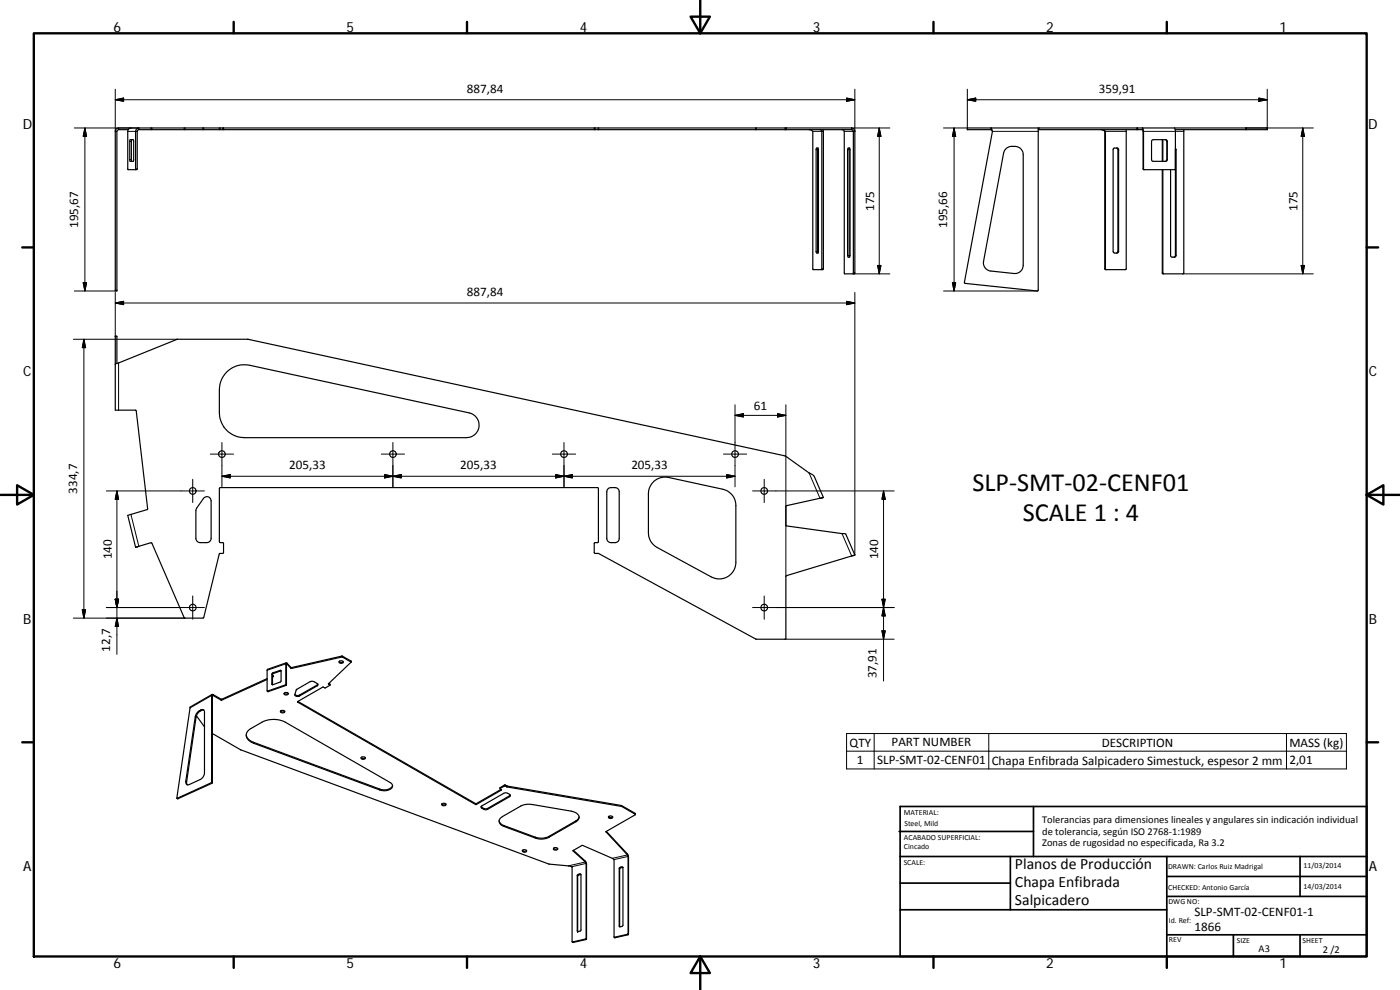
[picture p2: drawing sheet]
<svg xmlns="http://www.w3.org/2000/svg" width="420mm" height="297mm" viewBox="0 0 420 297" stroke-linecap="round" stroke-linejoin="round" font-family="sans-serif">
<g fill="none" stroke="#000" stroke-width=".36">
<path d="M39.3 38.4a1.01 1.01 0 0 0-1 1l.1 11.4 2.2 .1M40.7 39.4h.5M40.7 39.4l-.1 11.5 .6-.1v-11.4M41.7 38.8v-.4a1.05 1.05 0 0 0-1 1M67.1 38.9h-25.5l-.4 .5M67.1 38.4h111.2M67.1 38.4h-31.5l-.8 .4-.2 .6v47.9h.5v-47.9l.5-.5h2.9M67.1 38.4v.5M67.1 38.9h111.2M178.3 38.9h57.5M178.3 38.4h57.5M178.3 38.4v.5"/>
<path d="M235.8 38.4v.5M235.8 38.4h19.8M235.8 38.9h19.8M242.8 38.9l1.1 .5v41.4l2.7 .1M246.1 38.9l.5 .5M246.6 39.4h.5M247 38.9l.1 .5M247.1 39.4v41.3l-.1 .2h-.4v-41.5M252.7 38.9l.7 .5v42.5l.1 .3h2.5M255.6 38.9l.5 .5M255.6 38.4v.5M255.6 38.4a1.06 1.06 0 0 1 .9 1"/>
<path d="M256.1 39.4l-.1 42.8 .5-.2v-42.6M256.1 39.4h.4M297.4 38.9v-.5l.4 1M297.4 38.9l.4 .5M311.6 38.4h62.4M311.6 38.4h-21.3v.5h7.1M311.6 38.9h31.3l.2 .5M311.6 38.4v48.7l-.2 .2-22-2.4 8.4-45.5M330.4 38.9l1.4 .5M331.4 39.2l.2 .2M331.6 39.4v41.4l.4 .1-.2-.2v-41.3M331.6 39.4h.2"/>
<path d="M338 38.9v41.9l-6 .1M342.9 38.8v-.4l.3 1M343.1 39.4h.1M343.2 39.4v11.4l.2 .1-.3-.2v-11.3M352.5 38.4l.3 1v37.4l-.5 .4M352.7 38.9h21.3M355.3 38.9v43l-.3 .3h-5.8M374 38.9h6.3M374 38.4h6.3M374 38.4v.5M380.3 38.9h.1M380.3 38.4h.1"/>
<path d="M380.3 38.4v.5M39 41.9h1l.1 .2-.1 6.3h-.9l-.2-.4zM39.5 41.9v6.5M245 44.5l.5-.1 .1 .3v30.9l-.1 .3h-.4l-.2-.3zM245.5 44.4v31.5M254.5 44.4h.5l.1 .5v31.7l-.2 .6-.4-.1-.1-.5zM255 44.4v32.7M301.9 44.6a3.1 3.1 0 0 1 5.2 1.8v33.2a2.48 2.48 0 0 1-2.8 2.5l-6.9-.8a2.47 2.47 0 0 1-2.2-2.9l6-32.4zM334.2 44.5l1.2-.1 .3 .5v30.5l-.5 .5h-.8l-.3-.5v-30.5zM335.1 44.4l.2 .1 .2 .4v30.5l-.4 .5M345.7 42.1l.4-.2h3.7l.4 .2 .1 5.8-.2 .4-4 .1-.4-.2zM348.8 50.9v31.1l.4 .2-.2-.3v-31"/>
<path d="M348.8 41.9v6.5M349 41.9v6.5M349.7 41.9l.5 .5v5.5l-.1 .3-.4 .2M352.8 50.7l-.2 .2h-9.2M352.8 44.5l.2 .4v31.7l-.1 .4-.4 .2-.9-.1-.3-.5v-25.7M34.6 109.3l18.6-7.5h21.2l161.3 35 8.5 5.9 2.9 6.6M35.1 109v-8.1h-.5v22.2h6l.3 .2 3.4 29.4-.2 .2-5.8 1.7 2.4 9.6M68.1 111.5a7.4 7.4 0 0 1 6.8-1.9l65.9 14.3a3.8 3.8 0 0 1 3 4.1 3.8 3.8 0 0 1-3.8 3.3h-66.7a7.6 7.6 0 0 1-7.5-7.5v-6.9a7.7 7.7 0 0 1 2.3-5.4zM61.2 149.4a1.26 1.26 0 0 1 1.4-.3 1.26 1.26 0 0 1 .8 1.2v11.2a1.3 1.3 0 0 1-1.3 1.3h-2a1.3 1.3 0 0 1-1.3-1.3v-8.5zM182.6 146.5l2-.2a1.23 1.23 0 0 1 1.2 1.3v13.9a1.23 1.23 0 0 1-1.2 1.3h-1.2a1.26 1.26 0 0 1-1.3-1.3v-13.9zM196.2 144.4a5 5 0 0 1 4.4-1.1l16.3 3.5a5 5 0 0 1 3.9 4.9v17a5 5 0 0 1-7.3 4.4l-16.3-8.8a4.9 4.9 0 0 1-2.6-4.4v-11.8a5.2 5.2 0 0 1 1.6-3.7zM246.1 149.5l-10.2 2.3v5.9l17.8 2.5 2.8 6.3"/>
<path d="M247.1 149.3l-1 .2M41.7 163.9l3.8-1 9.8 22.5 5.6 .1 .2-.2 4.7-19.1 1.1-.2 .2-.2v-2.8l-1-.2-.3-.2v-16l.2-.3h113.3l.3 .3v16l-.3 .2h-.8l-.2 .3 .1 2.9 1.3 .1 47.2 25.7 8.9-.1 .1-18.9 19.7-6M41.7 163.9l-1 .3M256.5 166.5l-.9 .3M85.8 199.2l.2 .1M85.9 198.9l-5.7 2v6.4l5.5-1.9 .1-6.2M86 199.3l.1-.1 1.3 1.4 15.2-3.5 2.8 1.5-6.9 6.6 .5 .4-1.3 .8-.8-.2-7.6 4.4 53.5 30.8 7.7-4.4-.4-.4 1.5-.8 .6 .3 34.3 5.9M86 199.3l-.1 6.2-5.4 2-.3-.2M86.1 199v.2M86.1 199l-.2-.1-.1 .3M101.8 198.5a.95 .95 0 0 0 1.2 0M101.9 198.4a.57 .57 0 0 1 .7-.2 .57 .57 0 0 1 .3 .7 .57 .57 0 0 1-.7 .2 .57 .57 0 0 1-.3-.7z"/>
<path d="M105.4 198.7l-.1-.4-2.7-1.4-15.1 3.4-1.4-1.3M59 214.8l2.4 3.3M59.4 213.6a1.34 1.34 0 0 1 1.8-.5l.2 18.7a2.4 2.4 0 0 1-1.3 2.1l-3.3 1.5a.76 .76 0 0 1-.9-.1 .76 .76 0 0 1-.1-.9l2.8-19.3zM61.1 213a2.53 2.53 0 0 0-2.3 2.2l-2.8 19.3 .2 1M74.4 219.3l4.2-2.6a7.7 7.7 0 0 1 7.1 0l31.4 18.1a1.2 1.2 0 0 1 .7 1.3 1.2 1.2 0 0 1-1.2 1l-1.5 .2-1.1-.3-37.8-14a2.46 2.46 0 0 1-2-3.4zM80.2 203.6l-13.6 6.2-2.8-1.4h-.2l-.1 26.3-10.4 4.8 3.9-27.2 6.6-3.9M80.2 203.9l-13.6 6.2-2.8-1.4-.1 26.2-10.4 4.8-.2-.2M81.7 202.1l2.6-1v3.4l-2.6 .9zM81.8 202.6l.3 .3-.3 .2M81.9 202.8l-.1 .1M84.2 213.4a.89 .89 0 0 0 1.2 0M84.2 213.4a.62 .62 0 0 1 .7-.3 .62 .62 0 0 1 .5 .7 .67 .67 0 0 1-.7 .1 .67 .67 0 0 1-.5-.5z"/>
<path d="M84.4 201.3l-2.6 .9v3.2M85.3 208l.4 .2 .8-.2M85.3 208a.69 .69 0 0 1 .7-.3 .69 .69 0 0 1 .5 .6 .65 .65 0 0 1-.7 .3 .65 .65 0 0 1-.5-.6zM88.9 207l4.5-2.6 .8 .1 1.2 .8-.2 .5-5.5 3.1a.86 .86 0 0 1-1.2-.5zM89.4 210.5l53.3 30.6 7.7-4.2M95.4 205.3l-5.5 3.3a1.09 1.09 0 0 1-1.4-.3M98.7 205l.3 .3v.2M63.7 220.1l8.5 4.9M72.2 225h.1M72.3 225l92.4 34.2 7 .8 .1 22.6 4.1-1v-22.5M73.9 220.5a2.97 2.97 0 0 0 2.3 2.3l37.8 13.9a2.95 2.95 0 0 0 3.8-1M108.4 227.3a.89 .89 0 0 0 1.2 0"/>
<path d="M108.4 227.3a.69 .69 0 0 1 .7-.3 .69 .69 0 0 1 .5 .6 .65 .65 0 0 1-.7 .3 .65 .65 0 0 1-.5-.6zM150.1 236.6v-.3l1.5-.8 .6 .3 34.3 5.9M153.2 238.5l-7 4.1h-1l-.8-.6M132.6 241.2a.89 .89 0 0 0 1.2 0M132.7 241.1a.58 .58 0 0 1 .7-.2 .58 .58 0 0 1 .3 .7 .57 .57 0 0 1-.7 .2 .57 .57 0 0 1-.3-.7zM144.5 241.9l6.9-4h.8l1 .6-.3 .5-6.7 3.9-1-.1-.8-.5zM150.2 245.4l6.1-3.5a5.2 5.2 0 0 1 3.3-.5l11.8 2a2.06 2.06 0 0 1 2.3 2.3l-.9 .9-8 4.6a5 5 0 0 1-4.2 .2l-9.3-3.4a1.53 1.53 0 0 1-1.3-.9 1.53 1.53 0 0 1 .2-1.7zM156.8 255.2a.87 .87 0 0 0 1.2 0M156.8 255.1a.7 .7 0 0 1 .7-.2 .7 .7 0 0 1 .5 .5 .66 .66 0 0 1-.7 .3 .66 .66 0 0 1-.5-.6zM166.1 254.6a.89 .89 0 0 0 1.3 0M166.1 254.5a.61 .61 0 0 1 .8-.2 .61 .61 0 0 1 .4 .6 .63 .63 0 0 1-.7 .2 .63 .63 0 0 1-.5-.6zM171.4 259.9l.3 .2"/>
<path d="M172.1 255.1l3.6 3.3M173.8 245.1l-.7 1-8.3 4.8a5 5 0 0 1-4.2 .3l-9.6-3.6-.9-.6-.3-.7M175.7 258.4l.3 .8M175.7 258.6l.2 .5M175.7 258.4v.2M175.9 259.1l.1 .1M176 259.2v22.5l-4 1.1-.3-.2M182 249.4l6.3 6.8M182.6 245a.89 .89 0 0 0 1.3 0M182.6 245a.71 .71 0 0 1 .7-.2 .71 .71 0 0 1 .6 .5 .69 .69 0 0 1-.7 .3 .69 .69 0 0 1-.6-.6zM184.2 257.9l-9.5-4.2-2.7 1.5 3.7 3.4M186.5 241.7h.1"/>
<path d="M186.5 242h.1M186.6 241.7l4 2.4 .1 .3M186.6 242l4.1 2.4-8.8 5.2 6.4 6.9M188.3 256.2l.3 .9M188.3 256.5l.2 .5M188.3 256.2v.3M188.5 257v23.1l-4.1 1.1-.1-23.3M188.5 257l.1 .1M188.6 257.1v23.2l-4 1.1-.3-.3M174.4 262.4v16.6l-.2 .3-.8 .2-.2-.2v-16.6l.2-.3 .9-.1-.7 .3-.2 .2v16.7M185.9 260.3l.8-.2 .3 .2v17.3l-.2 .3-.7 .2-.3-.2zM187 260.3l-.9 .1-.1 .4v17.3"/>
<circle cx="66.6" cy="136.2" r="1"/>
<circle cx="117.9" cy="136.2" r="1"/>
<circle cx="169.3" cy="136.2" r="1.01"/>
<circle cx="220.6" cy="136.3" r="1"/>
<circle cx="57.8" cy="147.3" r=".99"/>
<circle cx="229.3" cy="147.3" r="1"/>
<circle cx="57.8" cy="182.3" r=".99"/>
<circle cx="229.4" cy="182.3" r=".99"/>
</g>
<g fill="none" stroke="#000" stroke-width=".3">
<path d="M22.3 38.4h19.4M25.5 38.4v48.9M25.5 38.4l.5 2.5h-1zM34.6 29.9l2.5-.5v1zM34.6 29.9h221.9M34.6 26.8v12.6h.5M35.6 38.4v.5M38.3 39.4h2.4M41.7 38.8v.1M45.3 38.4v.5M45.6 38.4v.5M55.3 38.4v.5"/>
<path d="M55.5 38.4v.5M60.9 38.4v.5M61.1 38.4v.5M65.8 38.4v.5M66 38.4v.5M66.8 38.4v.5M178.6 38.4v.5M179.5 38.4v.5M179.7 38.4v.5M226.8 38.4v.5M226.9 38.4v.5M235.6 38.4v.5"/>
<path d="M236 38.4v.5M243.9 39.4h2.7M253.4 39.4h2.7M254.1 29.4l2.4 .5-2.4 .5zM255.6 38.4h11.4M256.5 26.8v12.6M263.9 38.4v43.8M263.9 38.4l.5 2.5h-1zM283.2 38.4h7.1v.5M286.3 38.4v48.9M286.3 38.4l.5 2.5h-1zM290.3 26.8v11.6"/>
<path d="M290.3 29.9l2.5-.5v1zM290.3 29.9h90M297.8 39.4h13.8M311.8 38.4v.5M331.8 39.4h6.2M341.2 38.4v.5M341.4 38.4v.5M342.9 38.8v.1M343.2 39.4h12.1M377.8 29.4l2.5 .5-2.5 .5zM380.3 26.8v12.1M391 38.4v43.8"/>
<path d="M391 38.4l.5 2.5h-1zM394.2 38.4h-20.3v.5M38.9 42.4h.5M38.9 47.9h.5M40.7 50.7h.5M244.9 44.9h.5M254.4 44.9h.4M335.5 44.9h.2M343.1 50.7h.1M350.2 47.9h.1M350.2 42.4h.1M352.8 44.9h.2"/>
<path d="M244.9 75.4h.5M254.4 76.6h.4M263.4 79.7h1l-.5 2.5zM335.5 75.4h.2M352.8 76.6h.2M390.5 79.7h1l-.5 2.5zM22.3 87.3h12.3M25 84.8h1l-.5 2.5zM34.6 87.1h.5M34.6 90.9l2.5-.5v1zM34.6 90.9h221.9M34.6 87.7v13.2h.5"/>
<path d="M246.6 80.7h.5M254.1 90.4l2.4 .5-2.4 .5zM256 82.2h11M256.1 81.9h.4M256.5 87.7v78.8M283.2 87.3h28.1M285.8 84.8h1l-.5 2.5zM331.6 80.7h.2M348.8 81.9h.2M355 82.2h39.2M22 101.8h31.2M25.2 101.8v83.7"/>
<path d="M25.2 101.8l.5 2.5h-1zM35.6 108.9v14.2M63.1 136.2h7M66.6 132.8v13.3M114.4 136.2h7M117.9 132.8v13.3M165.8 136.2h7M169.3 132.8v13.3M217.1 136.2h7M220.6 121.5v24.6M220.6 124.6l2.5-.5v1zM220.6 124.6h15.2"/>
<path d="M233.4 124.1l2.4 .5-2.4 .5zM235.8 121.5v51.5M35.1 147.3v49M35.1 147.3l.5 2.5h-1zM39.3 154.3l2.4 9.6M57.8 143.8v7M61.4 147.3h-29.5M66.6 142.9l2.5-.5v1zM66.6 142.9h154M115.4 142.4l2.5 .5-2.5 .5zM117.9 142.9l2.5-.5v1zM166.8 142.4l2.5 .5-2.5 .5z"/>
<path d="M169.3 142.9l2.5-.5v1zM218.1 142.4l2.5 .5-2.5 .5zM225.9 147.3h42.4M229.4 143.8v7M242.8 141.9l3.3 7.6M265.2 147.3v57M265.2 147.3l.5 2.5h-1zM34.6 179.8h1l-.5 2.5zM57.8 178.8v7M229.4 178.8v7M252.7 160.1l2.9 6.7M264.7 179.8h1l-.5 2.5z"/>
<path d="M22 185.5h33.5M24.7 183h1l-.5 2.5zM31.9 182.3h29.5M35.1 185.5l.5 2.5h-1zM85.8 199.2l-5.6 1.9M86.1 199.2l-.1 .1M102.6 196.8v.3M102.8 196.9v.2M105.3 198.3v.3M225.9 182.3h42.4M235.6 191.8h32.7M264.7 189.3h1l-.5 2.5z"/>
<path d="M265.2 182.3l.5 2.5h-1zM58.6 215.1l.2 .1M59.8 213.3l.2 .1M60.2 213l.2 .2M64 208.4l-.3 .4-.2-.1-6.5 3.7M66.3 209.8v.3M66.6 209.8v.3M80.3 207.3l.2 .2M81.6 205.3l.2 .1M81.6 202.3l.2 .1M81.9 201.9l.2 .2M82 202.9v.1"/>
<path d="M84.1 201.1l.2 .2M85.6 205.5l.2 .2M85.8 205.3l.2 .2M87.3 200.2v.3M87.5 200.3v.3M89.3 210.5v.2M89.9 208.6v.2M95.2 205.5v.3M98.6 205.1v.2M99 205.2v.3M53.2 239.5l.2 .1M55.8 234.4l.2 .1"/>
<path d="M63.4 234.9l.2 .1M63.5 234.7l.2 .1M76.2 222.8v.2M114 236.7v.3M150.1 236.3v.3M150.5 236.9v.1M151.4 235.5v.3M151.6 235.5v.3M152.1 235.8v.3M152.2 235.8v.3M152.9 238.8v.2M254.1 220.1h150v10.6h-150z"/>
<path d="M254.1 225.4h150M262.3 220.1v10.6M296.7 220.1v10.6M386.1 220.1v10.6M142.7 241.1v.3M142.9 241.1v.3M144.6 242.2v.3M145.2 242.6v.2M146.3 242.6v.2M151.3 247.7v.3M160.6 251.2v.2M164.8 250.9v.3"/>
<path d="M172 255.2v.1M172.8 246.3v.3M175.7 258.6l-5.2 1.2M175.9 259.1l-4.2 .9M181.9 249.5v.1M186.5 241.7l.1 .3M188.3 256.5l-4.5 1M188.5 257l-4.2 .9M190.6 244.1v.2M173.2 262.7l.2 .1M173.2 279.3l.2 .2M173.6 262.3l.1 .2"/>
<path d="M174.1 262.2l.1 .2M185.8 277.9l.2 .1M185.8 260.6l.2 .2M186.1 260.2l.2 .2M186.7 260.1l.1 .2M171.8 282.6l.2 .2M175.8 281.7l.1 .2M175.9 281.5l.1 .2M184.4 281.2l.2 .2M188.4 280.3l.1 .2M188.5 280.1l.1 .2"/>
</g>
<circle cx="173.4" cy="279.5" r=".18" fill="#000"/>
<g fill="none" stroke="#000" stroke-width=".71">
<path d="M10.1 10h400.1v277h-400.1zM70.1 6.6v3.4M140.2 6.6v3.4M207.3 5h5.8l-2.9 5zM210.2 0v10M280.2 6.6v3.4M350.2 6.6v3.4M6.7 74.2h3.4M410.2 74.2h3.4M.2 148.5h9.9M5.1 145.6l5 2.9-5 2.9zM410.2 148.5l5-2.9v5.8z"/>
<path d="M410.2 148.5h9.9M6.7 222.7h3.4M410.2 222.7h3.4M70.1 287v3.4M140.2 287v3.4M210.2 287l2.9 5h-5.8zM210.2 287v10M280.2 287v3.4M350.2 287v3.4"/>
</g>
<g fill="none" stroke="#000" stroke-width=".51">
<path d="M269.8 249.5h40.4M270.1 257h140.1M270.1 242h140.1v45h-140.1zM303.2 257v16M310.2 242v15M350.2 257v30M390.2 257v12M270.1 273h80.1M270.1 265h33.1M350.2 269h60M350.2 263h60M350.2 280.5h60"/>
<path d="M370.2 280.5v6.5M390.2 280.5v6.5"/>
</g>
<g fill="#000" stroke="#000" stroke-width=".3">
<path d="M34.6 29.9l2.5-.5v1zM254.1 29.4l2.4 .5-2.4 .5zM290.3 29.9l2.5-.5v1zM377.8 29.4l2.5 .5-2.5 .5zM25.5 38.4l.5 2.5h-1zM263.9 38.4l.5 2.5h-1zM286.3 38.4l.5 2.5h-1zM391 38.4l.5 2.5h-1zM263.4 79.7h1l-.5 2.5zM390.5 79.7h1l-.5 2.5zM25 84.8h1l-.5 2.5zM34.6 90.9l2.5-.5v1z"/>
<path d="M254.1 90.4l2.4 .5-2.4 .5zM285.8 84.8h1l-.5 2.5zM25.2 101.8l.5 2.5h-1zM220.6 124.6l2.5-.5v1zM233.4 124.1l2.4 .5-2.4 .5zM35.1 147.3l.5 2.5h-1zM66.6 142.9l2.5-.5v1zM115.4 142.4l2.5 .5-2.5 .5zM117.9 142.9l2.5-.5v1zM166.8 142.4l2.5 .5-2.5 .5zM169.3 142.9l2.5-.5v1zM218.1 142.4l2.5 .5-2.5 .5z"/>
<path d="M265.2 147.3l.5 2.5h-1zM34.6 179.8h1l-.5 2.5zM264.7 179.8h1l-.5 2.5zM24.7 183h1l-.5 2.5zM35.1 185.5l.5 2.5h-1zM264.7 189.3h1l-.5 2.5zM265.2 182.3l.5 2.5h-1z"/>
</g>
<g font-size="7.9">
<text x="291.8" y="147.3">SLP‐SMT‐02‐CENF01</text>
<text x="306.9" y="156.3">SCALE 1 : 4</text>
</g>
<g font-size="4.7">
<text x="304.6" y="260.8">Planos de Producción</text>
<text x="304.6" y="266.2">Chapa Enfibrada</text>
<text x="304.6" y="271.6">Salpicadero</text>
</g>
<g font-size="4.2">
<text x="34" y="9.6">6</text>
<text x="104" y="9.6">5</text>
<text x="174" y="9.6">4</text>
<text x="244" y="9.6">3</text>
<text x="314" y="9.6">2</text>
<text x="384" y="9.6">1</text>
<text x="6.8" y="38.7">D</text>
<text x="410.6" y="38.7">D</text>
<text x="7" y="112.9">C</text>
<text x="410.8" y="112.9">C</text>
<text x="7" y="187.1">B</text>
<text x="410.8" y="187.1">B</text>
<text x="7" y="261.3">A</text>
<text x="410.8" y="261.3">A</text>
<text x="34" y="290.4">6</text>
<text x="104" y="290.4">5</text>
<text x="174" y="290.4">4</text>
<text x="244" y="290.4">3</text>
<text x="314" y="290.4">2</text>
<text x="384" y="290.4">1</text>
</g>
<g font-size="3.9">
<text x="140.1" y="27.8">887,84</text>
<text x="329.8" y="27.8">359,91</text>
<text x="262.3" y="63.3" transform="rotate(-90 262.3 63.3)">175</text>
<text x="389.4" y="63.3" transform="rotate(-90 389.4 63.3)">175</text>
<text x="23.4" y="68.3" transform="rotate(-90 23.4 68.3)">195,67</text>
<text x="284.2" y="68.3" transform="rotate(-90 284.2 68.3)">195,66</text>
<text x="140.1" y="88.8">887,84</text>
<text x="226.2" y="123.1">61</text>
<text x="86.8" y="140.8">205,33</text>
<text x="138.1" y="140.8">205,33</text>
<text x="189.5" y="140.8">205,33</text>
<text x="23.1" y="148.1" transform="rotate(-90 23.1 148.1)">334,7</text>
<text x="33.5" y="167.8" transform="rotate(-90 33.5 167.8)">140</text>
<text x="263.6" y="167.8" transform="rotate(-90 263.6 167.8)">140</text>
<text x="33" y="195.5" transform="rotate(-90 33 195.5)">12,7</text>
<text x="263.1" y="203.5" transform="rotate(-90 263.1 203.5)">37,91</text>
<text x="255" y="224">QTY</text>
<text x="267.6" y="224">PART NUMBER</text>
<text x="330.7" y="224">DESCRIPTION</text>
<text x="387" y="224.1">MASS (kg)</text>
<text x="257.2" y="229.3">1</text>
<text x="263.2" y="229.3">SLP‐SMT‐02‐CENF01</text>
<text x="297.6" y="229.4">Chapa Enfibrada Salpicadero Simestuck, espesor 2 mm</text>
<text x="387" y="229.3">2,01</text>
<text x="358.5" y="274.9">SLP‐SMT‐02‐CENF01‐1</text>
<text x="358.5" y="279.4">1866</text>
</g>
<g font-size="3.1">
<text x="312.8" y="246.8">Tolerancias para dimensiones lineales y angulares sin indicación individual</text>
<text x="312.8" y="250.4">de tolerancia, según ISO 2768‐1:1989</text>
<text x="312.8" y="254">Zonas de rugosidad no especificada, Ra 3.2</text>
<text x="377.7" y="285.6">A3</text>
<text x="397" y="285.9">2 /2</text>
</g>
<g font-size="2.4">
<text x="271.2" y="244.4">MATERIAL:</text>
<text x="271.3" y="251.9">ACABADO SUPERFICIAL:</text>
<text x="271.4" y="247.9">Steel, Mild</text>
<text x="271.3" y="254.6">Cincado</text>
<text x="271.2" y="259.7">SCALE:</text>
<text x="350.6" y="260.8">DRAWN: Carlos Ruiz Madrigal</text>
<text x="391.2" y="260.6">11/03/2014</text>
<text x="350.6" y="267">CHECKED: Antonio García</text>
<text x="391.2" y="266.6">14/03/2014</text>
<text x="350.7" y="271.4">DWG NO:</text>
<text x="350.8" y="276.8">Id. Ref:</text>
<text x="350.8" y="282.8">REV</text>
<text x="371.2" y="282.9">SIZE</text>
<text x="390.9" y="282.9">SHEET</text>
</g>
</svg>
